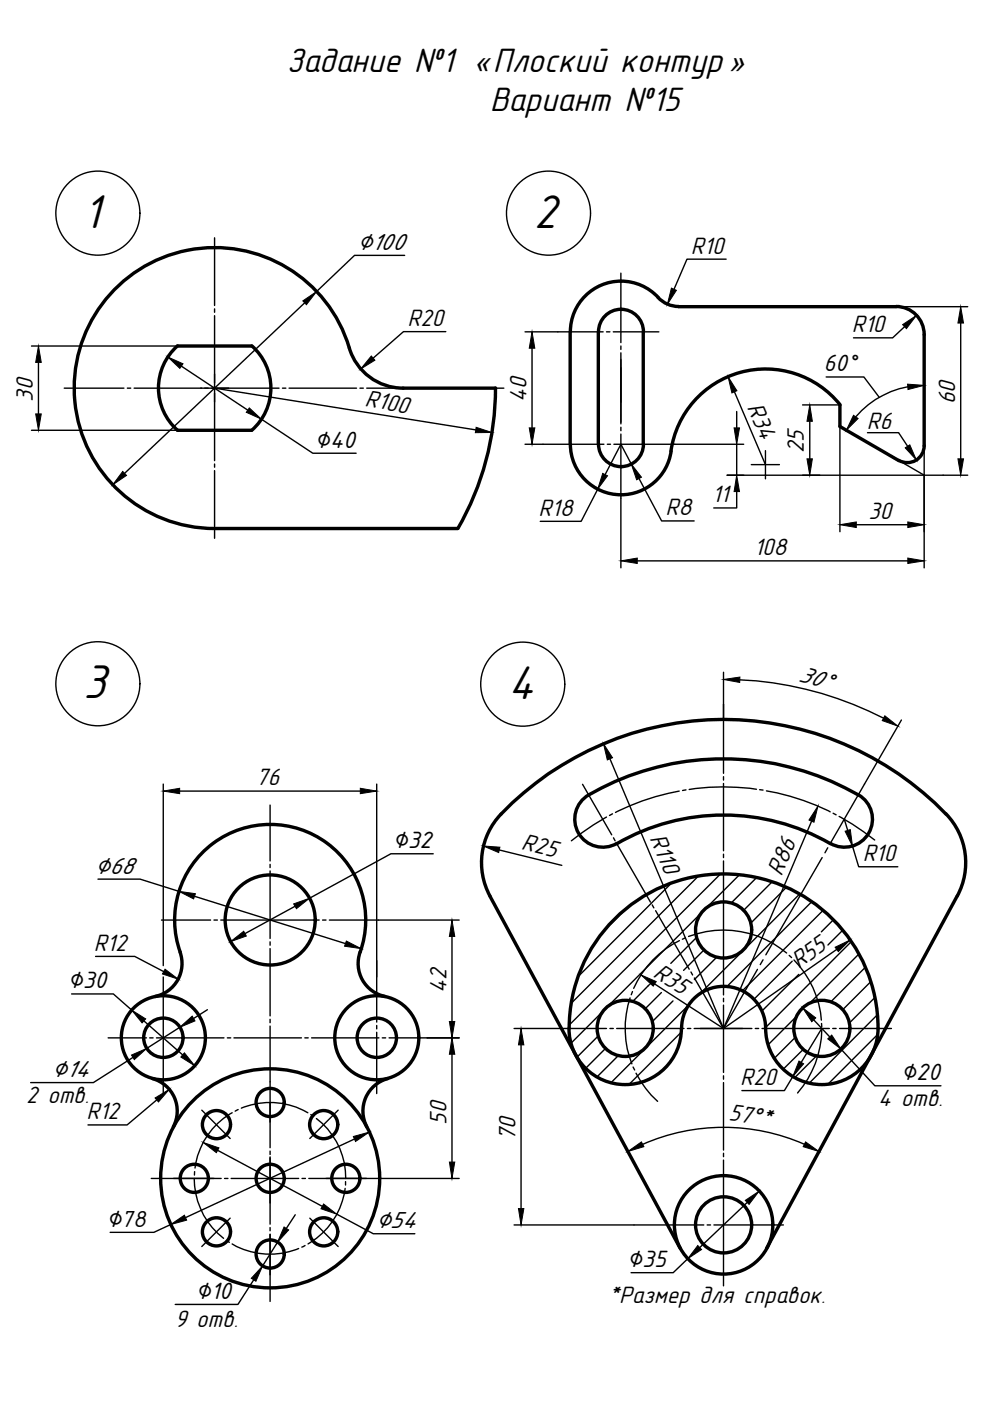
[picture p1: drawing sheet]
<svg xmlns="http://www.w3.org/2000/svg" width="210mm" height="297mm" viewBox="0 0 210 297" stroke-linecap="round" stroke-linejoin="round" font-family="sans-serif">
<g fill="none" stroke="#000" stroke-width=".3">
<circle cx="20.7" cy="45.2" r="8.9"/>
<circle cx="116.3" cy="45.2" r="8.9"/>
<circle cx="20.7" cy="145" r="8.9"/>
<circle cx="110.8" cy="145.1" r="8.9"/>
</g>
<g fill="none" stroke="#000" stroke-width=".72">
<path d="M36.9 74l.7-.7h15.8a11.9 11.9 0 0 1 0 17.9h-15.8a11.9 11.9 0 0 1-.7-17.2zM126.9 70.4v23.8M126.9 70.3a4.8 4.8 0 0 1 4.8-4.7 4.8 4.8 0 0 1 4.7 4.7M136.4 70.4v23.8M139.5 63.1a5.9 5.9 0 0 0 4.4 1.9M139.5 63.1a10.7 10.7 0 0 0-11.7-2.8 10.7 10.7 0 0 0-6.9 10v23.9a10.8 10.8 0 0 0 10 10.7 10.8 10.8 0 0 0 11.4-9.2 20.2 20.2 0 0 1 14.7-16.7 20.2 20.2 0 0 1 21.1 6.8M143.9 65h46.1M190 65a5.9 5.9 0 0 1 5.9 5.9M195.9 71v23.5a3.6 3.6 0 0 1-5.3 3.1M85.5 82.3h19.6M85.5 82.3a11.9 11.9 0 0 1-11.4-8.5 29.8 29.8 0 0 0-34.3-20.8 29.8 29.8 0 0 0-23.9 32.1 29.8 29.8 0 0 0 29.6 27M105.1 82.3a59.5 59.5 0 0 1-8 29.7"/>
<path d="M126.9 94.2a4.8 4.8 0 0 0 4.8 4.7 4.8 4.8 0 0 0 4.7-4.7M178.1 85.9v4.5l12.5 7.3M45.5 112.1h51.6M106.2 172.6a65.4 65.4 0 0 1 95.3 1 14.9 14.9 0 0 1 1.5 16.4M106.3 172.6a14.9 14.9 0 0 0-2.4 17.4l40.3 74.7M130.8 178.9a45.2 45.2 0 0 1 45.2 0M182 168.5a57 57 0 0 0-58 .6 5.9 5.9 0 0 0-1.1 8 5.9 5.9 0 0 0 7.9 1.7M182 168.5a5.9 5.9 0 0 1 2.2 8.1 5.9 5.9 0 0 1-8.1 2.2M202.9 190l-40.4 74.7M38.2 201.9a7.1 7.1 0 0 1-5.3 9.4M38.2 201.9a20.3 20.3 0 0 1 19.1-27.1 20.3 20.3 0 0 1 19.1 27.1M76.4 201.9a7.1 7.1 0 0 0 5.3 9.4"/>
<path d="M120.6 218a11.9 11.9 0 0 0 12 12 11.9 11.9 0 0 0 11.9-12 8.9 8.9 0 0 1 8.9-8.9 8.9 8.9 0 0 1 8.9 8.9 11.9 11.9 0 0 0 12 12 11.9 11.9 0 0 0 11.9-12 32.7 32.7 0 0 0-32.8-32.7 32.7 32.7 0 0 0-32.7 32.7M32.3 228.7a7.1 7.1 0 0 1 4.4 10.2M82.2 228.7a7.1 7.1 0 0 0-4.4 10.2"/>
<circle cx="57.3" cy="195.1" r="9.5"/>
<circle cx="153.4" cy="197.2" r="5.9"/>
<circle cx="132.6" cy="218" r="5.9"/>
<circle cx="174.3" cy="218" r="5.9"/>
<circle cx="34.6" cy="220" r="8.9"/>
<circle cx="34.6" cy="220" r="4.2"/>
<circle cx="45.9" cy="238.4" r="2.98"/>
<circle cx="57.3" cy="233.7" r="2.98"/>
<circle cx="68.6" cy="238.4" r="2.98"/>
<circle cx="79.9" cy="220" r="8.9"/>
<circle cx="79.9" cy="220" r="4.2"/>
<circle cx="41.2" cy="249.8" r="2.98"/>
<circle cx="57.3" cy="249.8" r="23.2"/>
<circle cx="57.3" cy="249.8" r="2.98"/>
<circle cx="73.3" cy="249.8" r="2.98"/>
<circle cx="153.4" cy="259.7" r="10.4"/>
<circle cx="153.4" cy="259.7" r="5.9"/>
<circle cx="45.9" cy="261.2" r="2.98"/>
<circle cx="57.3" cy="265.9" r="2.98"/>
<circle cx="68.6" cy="261.2" r="2.98"/>
</g>
<g fill="none" stroke="#000" stroke-width=".3">
<path d="M45.5 50.4v14.4M131.6 57.9v14.7M45.5 65.5v.7M45.5 66.9v30.8M118.3 70.4h9.6M128.6 70.4h.7M130 70.4h9.7M131.6 73.4v.7M131.6 74.8v15.1M13.6 82.3h12.7M27 82.3h.7M28.4 82.3h30.8"/>
<path d="M45.5 98.4v.7M45.5 99.8v14.3M59.9 82.3h.7M61.3 82.3h14.3M76.3 82.3h.7M77.8 82.3h14.2M92.7 82.3h.8M94.2 82.3h12.6M115.1 94.2h12.9M128.8 94.2h.6M130.2 94.2h12.9M131.6 90.6v.7"/>
<path d="M131.6 92v13.6M195.9 95.1v5.7l-5.2-3.1M153.4 149.3v14.7M57.3 170.7v11.8M123.5 166.3l6.2 10.7M128.6 173.2a53.5 53.5 0 0 0-7.5 5.1M129.9 172.6l-.7 .3M130.1 177.6l.3 .7M130.8 178.9l7.1 12.4M144 167.7a49.1 49.1 0 0 0-13.5 4.6M145.4 167.5l-.7 .1M153.4 164.7v.7"/>
<path d="M153.4 166.1v14.3M160.4 167.3a48.3 48.3 0 0 0-14.3 .1M161.1 167.4l.7 .1M162.5 167.7a48.1 48.1 0 0 1 13.5 4.4M175.5 179.7l-.6 1.1M176.6 172.4l.7 .4M177.9 173.1a49.5 49.5 0 0 1 7.5 5M183.3 166.2l-7.2 12.5M34.2 195.1h10.4M45.4 195.1h.7M46.8 195.1h20.9M57.3 183.3v.6"/>
<path d="M57.3 184.7v14.3M57.3 199.7v.7M68.4 195.1h.7M69.8 195.1h10.4M138.3 191.9l.3 .6M139 193.1l7.1 12.4M144 199.4a20.6 20.6 0 0 0-9.6 10.2M145.3 198.8l-.6 .3M146 198.5a20.9 20.9 0 0 1 20.8 3.6M153.4 182.5v28.4M153.4 181.1v.7M174.3 181.8l-11.9 20.6"/>
<path d="M34.6 207.1v24.6M57.3 201.1v14.3M57.3 216.1v.7M57.3 217.6v25.7M79.9 203.7v13M79.9 217.4v.7M79.9 218.9v13M118.3 218.1h10.3M129.3 218.1h.7M130.8 218.1h14.2M133.6 211.6a20.8 20.8 0 0 0 .4 14M134.1 210.2l-.3 .7"/>
<path d="M145.7 218.1h.8M146.5 206.1l.3 .6M147.2 218.1h12.2M153.4 211.7v.7M153.4 213.1v14.3M160.1 218.1h.8M160.6 205.5l-7.2 12.6-6.2-10.8M161.6 218.1h14.2M161.8 203.5l-.6 1M167.3 202.6l.5 .4M168.3 203.5a20.6 20.6 0 0 1 5.8 12.8M174.2 217v.7"/>
<path d="M174.2 218.4a20.7 20.7 0 0 1-5.1 13.3M176.6 218.1h.7M178 218.1h11M22.9 220h8.2M31.7 220h.8M33.2 220h14.3M42.8 235.4l6 6M48.2 220h.7M49.2 235.9a16 16 0 0 0-7.9 11.8M49.6 220h14.3M50.5 235.2l-.6 .4M51.2 235a15.9 15.9 0 0 1 14.1 .9"/>
<path d="M64.6 220h.7M65.9 236.3l.6 .4M66.1 220h14.2M67.1 237.2a15.7 15.7 0 0 1 6.2 12.7M71.7 235.4l-6 6M81.1 220h.7M82.5 220h8.1M134.2 226.2l.4 .7M134.9 227.5a21.3 21.3 0 0 0 4.5 6M153.4 228.1v.7M153.4 229.5v14.3M32.1 249.9h14.8"/>
<path d="M41.2 249.9a16.3 16.3 0 0 0 6.2 12.7M41.3 248.4l-.1 .7M47.6 249.9h.7M48.8 258.3l-6 6M49 249.9h14.3M57.3 244.1v.7M57.3 245.3v14.2M64 249.9h.8M65.5 249.9h14.7M65.7 258.3l6 6M73.2 252a16 16 0 0 1-7.9 11.7M73.3 250.5v.7"/>
<path d="M134.4 259.7h14.8M149.9 259.7h.8M151.4 259.7h14.7M153.4 246v26.6M153.4 244.5v.7M48 263l.6 .4M49.2 263.7a15.9 15.9 0 0 0 14.1 1M57.3 260.3v.6M57.3 261.7v14.2M64.7 264.1l-.7 .3"/>
</g>
<g fill="none" stroke="#000" stroke-width=".3">
<path d="M85.8 54.1h-10.6l-8.1 7.7M154 54.9h-8.3l-2.8 6.4M6.7 73.4h30.9M8.2 76.8v11M38.5 77.6l14 9.4M64.6 64.2l-38.2 36.2M94.5 70.3h-9l-6.4 5.6M111.3 70.4h7M112.8 73.8v16.9M175.2 79.9h8l3.2 4.3M190 65h15.2M191.8 69.3l-2.5 2.3h-8.3"/>
<path d="M203.7 68.5v28.8M6.7 91.2h30.9M45.5 82.3l55.4 8.8M55.4 88.9l10.9 7.2h9.2M111.3 94.2h3.8M133.8 98.4l-2.2-4.2-3.3 6.4M143.1 94.2h14.6M155.7 83.1l6.6 15.4M156.2 87.2v3.5M156.2 94.2v6.6M159.3 98.5h6M162.3 95.5v6"/>
<path d="M170.2 85.9h7.9M171.7 89.3v8M178.1 90.4v22.3M178.2 90.5l6.4 3.7M183.9 91.7h6.6l1.9 2.9M192.5 82a19.5 19.5 0 0 0-11.1 6.4M126.7 103.7l-3.5 6.8h-8.7M131.6 105.6v14.8M135.1 118.9h57.4M135.5 101.5l4.8 8.9h6.9M154.2 100.8h51M156.2 104.2v3.5h-4.9"/>
<path d="M181.6 111.3h10.9M195.9 100.8v19.6M153.4 142.5v10M156.9 144.1a74.1 74.1 0 0 1 30.5 8.2M191.1 152.7l-7.8 13.5M34.6 166.2v38.5M38.1 167.7h38.3M79.9 166.2v40.9M129.3 160.9l24.1 57.2M172.1 174.1l-18.7 44M179 173.7l.7 2.4M180.7 179.4l1.4 4.4h8.3"/>
<path d="M20.8 186.4h8.9l8.2 2.6M41.3 190l32 10.1M62.6 192.2l-10.7 5.8M80.2 195.1h17.2M91.8 181h-8.9l-17.3 9.5M95.8 198.5v18.1M105.9 180.2l13.2 3.3M15.2 210.7h8.8l3.9 3.5M20.3 202.8h8.3l6.1 3.2M30.5 216.5l8.2 7.1M38.1 217.8l-7 4.5M44 214.1l-3 1.8"/>
<path d="M109 218.1h9.3M138.8 208.6l14.6 9.5M172.5 216.2l3.4 3.6M174.2 218.1l-4.3 7.2M177.4 201.3l-24 16.8M28.2 224.2l-8.4 5.3h-13.3M33.2 233.2l-6.2 5.3h-8.3M90.6 220h6.8M95.8 223.5v22.9M110.5 221.5v34.7M168.1 228.3l-1.8 2.9h-9M178.3 222.4l7.2 7.8h14"/>
<path d="M36.2 259.6l-3.6 1.7h-9.2M46.1 243.9l22.3 11.9M62.6 257.6l-1.9 2.9M71.4 257.4l7.7 4.2h8.9M75.1 241.5l-35.7 16.6M80.2 249.9h17.2M109 259.7h25.4M136.3 242.6a42.6 42.6 0 0 1 34.3 0M158.4 254.9l-10 9.6M53.8 271.4l-3.4 5.2h-13.2M58.8 263.4l-3.1 5M145.8 266.9l-3.1 2.9h-8.9"/>
</g>
<g fill="#000" stroke="#000" stroke-width=".21">
<path d="M8.2 73.4l.5 3.4h-1.1zM35.6 75.7l3.2 1.4-.7 1zM64.2 63.8l2.9-2-2.1 2.8zM78.7 75.5l.8 .9-3 1.8zM112.8 70.4l.6 3.4h-1.2zM142.4 61.1l1 .5-1.9 2.9zM191.4 68.8l2.9-1.9-2.1 2.8zM203.7 65l.6 3.5h-1.2zM7.6 87.8h1.1l-.5 3.4zM26 99.9l.8 .9-2.9 2zM52.9 86.5l2.5 2.4-3.2-1.5zM101 90.6l3.3 1.1h-3.5z"/>
<path d="M112.2 90.7h1.2l-.6 3.5zM155.6 90.7h1.2l-.6 3.5zM154.4 79.9l1.8 2.9-1 .5zM171.7 85.9l.5 3.4h-1.1zM171.1 97.3h1.1l-.5 3.5zM181 88.1l.9 .6-2.5 2.5zM192.4 81.4l3.5 .3-3.4 .9zM191.9 95l1-.7 1.4 3.2zM203.1 97.3h1.2l-.6 3.5zM127.8 100.4l1 .5-2.1 2.8zM131.6 118.9l3.5-.6v1.2zM133.8 98.4l2.2 2.8-1 .5z"/>
<path d="M156.2 100.8l.6 3.4h-1.2zM178.1 111.3l3.5-.6v1.1zM192.5 118.3l3.4 .6-3.4 .6zM192.5 110.7l3.4 .6-3.4 .5zM153.4 144.1l3.5-.5-.1 1.1zM187.6 151.8l2.8 2.2-3.3-1.2zM34.6 167.7l3.5-.6v1.2zM76.4 167.1l3.5 .6-3.5 .6zM102.5 179.4l3.5 .2-.3 1.2zM128 157.7l1.9 3-1.1 .4zM173.4 170.9l-.8 3.4-1.1-.4zM179.2 176.2l1.1-.3 .4 3.5z"/>
<path d="M37.9 189l3.5 .5-.4 1.1zM48.9 199.6l2.8-2.2 .5 1.1zM62.3 191.6l3.3-1.1-2.7 2.2zM73.4 199.5l3.2 1.6-3.5-.5zM95.8 195.1l.6 3.4h-1.1zM27.9 214.2l3 1.8-.8 .9zM35 205.5l2.8 2.1-3.4-1.1zM38.1 217.8l2.7-2.4 .5 1.1zM95.3 216.6h1.1l-.6 3.4zM135.9 206.7l3.2 1.4-.6 1zM170.2 213.7l2.8 2.1-.9 .8zM175.5 220.3l.8-.8 2 2.9z"/>
<path d="M177.1 200.8l3.1-1.5-2.5 2.5zM27.9 223.7l3.2-1.4-2.6 2.4zM32.9 232.8l3-1.8-2.3 2.6zM39.1 223.2l2.2 2.8-3-1.9zM95.8 220l.6 3.5h-1.1zM110.5 218.1l.6 3.4h-1.2zM169.4 225l1 .6-2.3 2.7zM36.2 259.6l2.9-2 .5 1.1zM43.1 242.2l3.3 1.2-.5 1zM68.6 255.3l2.8 2.1-3.3-1.1zM74.9 241l3.4-1-2.9 2zM95.3 246.4h1.1l-.6 3.5z"/>
<path d="M109.9 256.2h1.2l-.6 3.5zM133.1 244.1l2.9-2 .5 1zM158 254.5l2.9-1.9-2.1 2.8zM170.8 242.1l2.8 2-3.3-1zM55.7 268.4l-1.4 3.3-1-.7zM60.2 260.1l1 .7-2.4 2.6zM147.9 264.1l.8 .8-2.9 2z"/>
</g>
<g fill="#000">
<circle cx="131.6" cy="65.6" r=".36"/>
<circle cx="131.6" cy="98.9" r=".36"/>
</g>
<!-- layer: 0 -->
<g fill="none" stroke="#000" stroke-width=".3">
<path d="M133 192.4l-5.3 5.3M142.4 187.2l-19.9 19.9M147.6 198.8l-5.4 5.5M148.1 185.7l-27 27.1M148.6 193.6l-19.6 19.7M152.8 185.3l-32.2 32.1M156.8 185.5l-7 6.9M160.4 186.1l-5.4 5.4M163.7 186.9l-6.1 6.1M166.7 188.1l-7.5 7.6M169.5 189.6l-20.9 20.9M172.1 191.2l-17.9 17.9"/>
<path d="M174.5 193l-17.1 17.1M176.7 195l-2.6 2.6M178.7 197.2l-3.2 3.2M180.5 199.6l-18.2 18.2M126.8 219.7l-4.5 4.5M127.8 214.5l-6.7 6.7M137.7 208.7l-3.5 3.6M138.2 208.2l-.3 .4M140.2 210.4l-3.4 3.5M142.7 212.2l-4.4 4.4M144.4 218.9l-11 11M145.9 213.2l-16.4 16.4"/>
<path d="M149.2 201.5l-4.3 4.2M151.9 203l-4.7 4.7M168 203.8l-8.2 8.1M168.6 220l-4.4 4.4M168.9 215.5l-6.1 6M169.4 206.6l-7.9 7.8M182.1 202.3l-10.4 10.3M183.5 205.1l-7.3 7.3M184.6 208.2l-5.9 5.9M185.5 211.5l-5.4 5.4M186 215.2l-14.4 14.5M186.1 219.3l-10.6 10.6"/>
<path d="M128.4 222.3l-4.2 4.2M131.1 223.8l-4.5 4.5M170.3 222.5l-4.2 4.2M173.1 223.9l-4.6 4.6"/>
</g>
<g font-size="10.4">
<text x="17.6" y="48.3">1</text>
<text x="113.2" y="48.3">2</text>
<text x="17.6" y="148.1">3</text>
<text x="107.7" y="148.1">4</text>
</g>
<g font-size="7.4">
<text x="60.7" y="15.2">Задание №1</text>
<text x="104.5" y="15.2">Плоский контур</text>
<text x="103.8" y="23.5">Вариант №15</text>
</g>
<g font-size="6.3">
<text x="100.4" y="15.2">«</text>
<text x="154.5" y="15.2">»</text>
</g>
<g font-size="5.4">
<text x="75.5" y="53">∅100</text>
<text x="174.6" y="78.7">60°</text>
<text x="66.7" y="94.9">∅40</text>
<text x="169.1" y="144.4" transform="rotate(15 169.1 144.4)">30°</text>
<text x="83.2" y="179.8">∅32</text>
<text x="19.9" y="185.2">∅68</text>
<text x="14.3" y="209.5">∅30</text>
<text x="10.8" y="228.3">∅14</text>
<text x="191" y="229">∅20</text>
<text x="22.5" y="260.1">∅78</text>
<text x="79.4" y="260.4">∅54</text>
<text x="132.9" y="268.6">∅35</text>
<text x="41.5" y="275.4">∅10</text>
</g>
<g font-size="5.2">
<text x="146.5" y="53.8">R10</text>
<text x="86.4" y="69.1">R20</text>
<text x="180.6" y="70.4">R10</text>
<text x="7" y="85.1" transform="rotate(-90 7 85.1)">30</text>
<text x="77.2" y="86.1" transform="rotate(9 77.2 86.1)">R100</text>
<text x="111.6" y="85.3" transform="rotate(-90 111.6 85.3)">40</text>
<text x="158.4" y="86.3" transform="rotate(67 158.4 86.3)">R34</text>
<text x="202.5" y="85.7" transform="rotate(-90 202.5 85.7)">60</text>
<text x="183.8" y="90.9">R6</text>
<text x="170.5" y="96.1" transform="rotate(-90 170.5 96.1)">25</text>
<text x="151" y="106.5">11</text>
<text x="114.2" y="109.3">R18</text>
<text x="141.1" y="109.2">R8</text>
<text x="184.1" y="110.1">30</text>
<text x="159.9" y="117.7">108</text>
<text x="54.4" y="166.5">76</text>
<text x="137.7" y="177.7" transform="rotate(67 137.7 177.7)">R110</text>
<text x="110.3" y="180.1" transform="rotate(14 110.3 180.1)">R25</text>
<text x="182.9" y="182.6">R10</text>
<text x="165.7" y="186" transform="rotate(-67 165.7 186)">R86</text>
<text x="19.9" y="201.6">R12</text>
<text x="138.2" y="206.8" transform="rotate(33 138.2 206.8)">R35</text>
<text x="169.3" y="205.5" transform="rotate(-35 169.3 205.5)">R55</text>
<text x="94.6" y="210.6" transform="rotate(-90 94.6 210.6)">42</text>
<text x="5.6" y="233.9">2 отв.</text>
<text x="157" y="230">R20</text>
<text x="18.3" y="237.3">R12</text>
<text x="94.6" y="238.4" transform="rotate(-90 94.6 238.4)">50</text>
<text x="154.4" y="237.5" transform="rotate(8 154.4 237.5)">57°*</text>
<text x="186.2" y="234.6">4 отв.</text>
<text x="109.3" y="241.8" transform="rotate(-90 109.3 241.8)">70</text>
<text x="37.1" y="281.3">9 отв.</text>
<text x="129" y="276.3">*Размер для справок.</text>
</g>
</svg>
